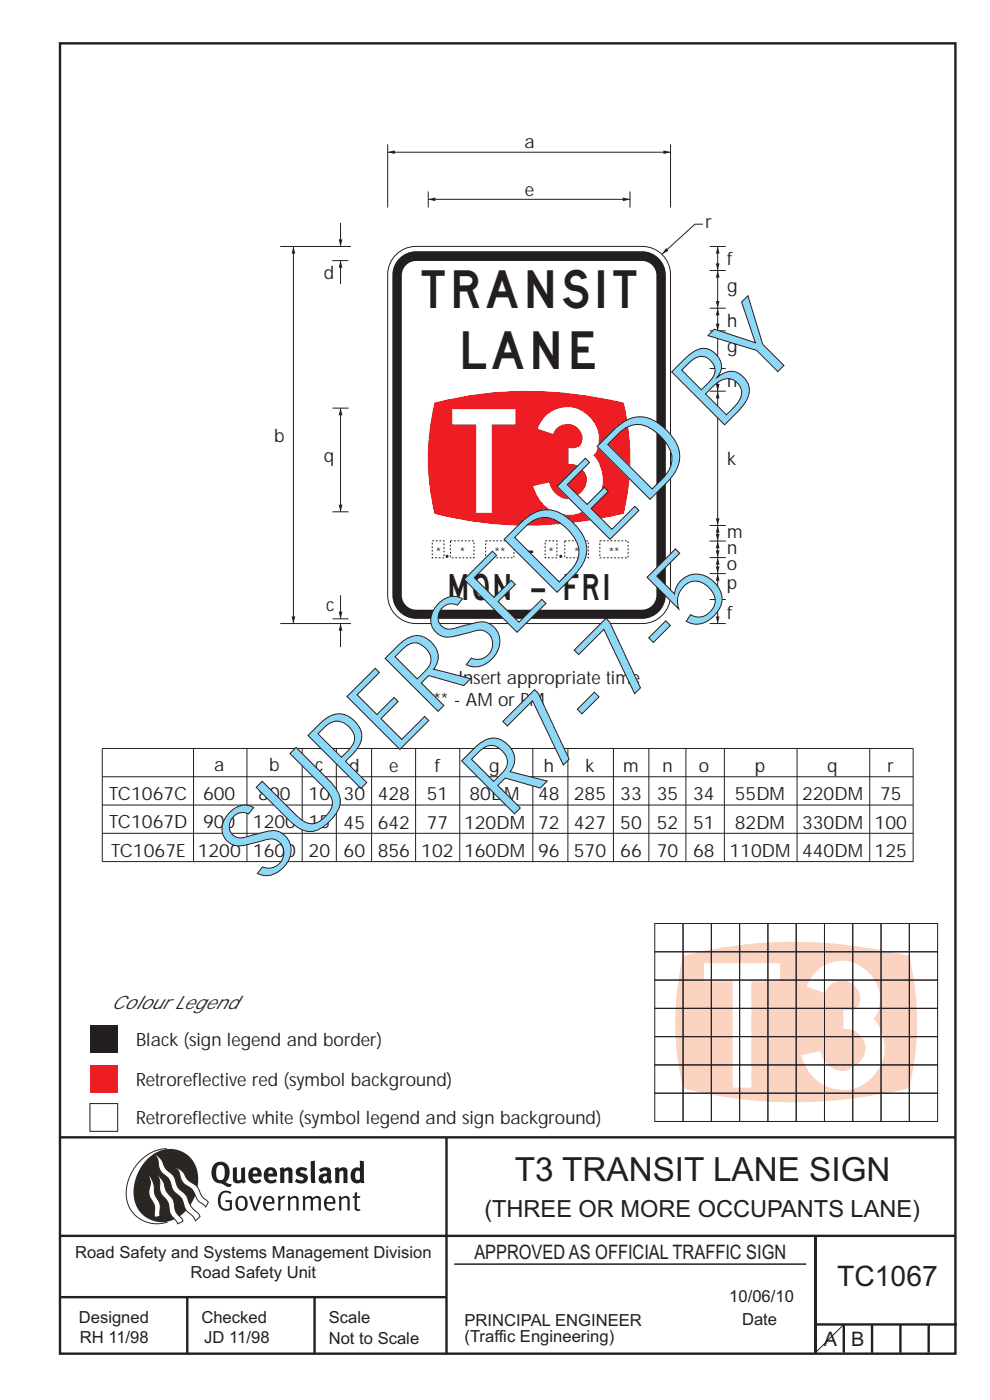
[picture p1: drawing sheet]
<svg xmlns="http://www.w3.org/2000/svg" width="210mm" height="297mm" viewBox="0 0 210 297" stroke-linecap="round" stroke-linejoin="round" font-family="sans-serif">
<g fill="none" stroke="#231f20" stroke-width=".51">
<path d="M12.7 9.2h190v278h-190zM12.7 241.3h190M94.7 241.4v45.8M12.7 275.2h82M12.7 262.2h190.1M39.7 275.2v12M66.7 275.2v12M173 262.2v24.8M173 281h30M179 281v6M185 281v6M191 281v6"/>
<path d="M197 281v6"/>
</g>
<path d="M96.4 268.2h74.6" fill="none" stroke="#231f20" stroke-width=".21"/>
<path d="M35.4 243.7a9.5 9.5 0 0 0-8.6 10.5 6.5 6.5 0 0 0 8.8 5.1" fill="none" stroke="#2a2723" stroke-width=".21"/>
<path d="M31.3 245.9a6.1 6.1 0 0 1 7.3-1.6 6.1 6.1 0 0 1 3.4 6.7 8.8 8.8 0 0 1-7.2 8.3 6.1 6.1 0 0 1-6.4-7.5 10.5 10.5 0 0 1 2.9-5.9z" fill-rule="evenodd" fill="#2a2723"/>
<g fill="#fff" stroke="#2a2723" stroke-width=".21">
<path d="M31.6 249.4l.3 .3 .6 1.2 .4 2.5 1 2 .1 2.7-1.2 .2-.1-2.5-.9-1.8-.2-.7 .3-2.4z" fill-rule="evenodd"/>
<path d="M37.2 247.7l.5 .1 .9 .6 1.3 1.9 1.9 1.5 1.1 2.1 1.3 1.2-.6 1-1.6-1.5-1.2-2.2-1.9-1.4-.6-1-.4-1.5z" fill-rule="evenodd"/>
<path d="M32.8 244.9l.4 .1 .9 .9 1.1 2 1.6 1.5 1 2.5 1.6 1.6 1.2 2.5 1.6 1.6 .2 .5-.9 .9-.5-.9-1.6-1.5-1-2.4-1.7-1.7-.9-2.3-1.7-1.7-.4-1-.3-1.6z" fill-rule="evenodd"/>
<path d="M33.4 249.4l.5 .3 .7 1 .7 2.1 1.5 1.8 .5 2.5 1.5 1.8v.2l-1.1 .6-1.6-2.2-.5-2.5-1.5-1.9-.2-1-.1-1.6z" fill-rule="evenodd"/>
</g>
<g fill="#231f20">
<path d="M46.8 253.1l.5-.4 .7-.1 .6 .1 .5 .3-.2 .3-.9-.3-.8 .2-.3 .7-.1 1.1 .1 .7 .3 .5 .5 .2 .6 .1 .4-.2v-1.3h-.8l-.1-.4h1.4v2l-.7 .2-.8 .1-.6-.2-.5-.5-.3-.8-.1-.9 .2-.8z" fill-rule="evenodd"/>
<path d="M50.7 254.3l.7-.2 .5 .5 .1 1.2-.2 .4-.3 .3h-.5l-.4-.4-.1-1.1zM50.4 254l-.5 1.1 .3 1.2 .7 .6 1-.2 .4-.4 .2-.5v-.8l-.2-.7-.3-.4-.5-.2h-.6z" fill-rule="evenodd"/>
<path d="M52.8 253.8l.5-.1 .9 2.6 .8-2.5h.5l-1.1 3.1h-.5z" fill-rule="evenodd"/>
<path d="M56.6 254.2l.4-.1 .4 .1 .2 .3 .1 .5h-1.4zM56.3 254l-.5 1v.7l.3 .7 .4 .3 .5 .2 1.1-.3 .1-.1-.2-.3-.6 .3-.7-.1-.3-.3-.1-.6v-.1h1.9l-.2-1.2-.8-.5-.5 .1z" fill-rule="evenodd"/>
<path d="M58.9 253.8l.5-.1 .1 .5 .4-.4 .6-.1-.2 .6h-.4l-.4 .3v2.2h-.5z" fill-rule="evenodd"/>
<path d="M61 253.9l.5-.1a.24 .24 0 0 0 .1 .3 .24 .24 0 0 0 .3-.2l.8-.2 .6 .5v2.6h-.4l-.1-2.3-.1-.3-.3-.1-.8 .5v2.2h-.5z" fill-rule="evenodd"/>
<path d="M64.2 253.8h.4a.23 .23 0 0 0 .2 .3 .23 .23 0 0 0 .3-.2l.6-.2 .5 .2a.23 .23 0 0 0 .2 .3 .23 .23 0 0 0 .2-.2l.8-.3 .6 .4 .1 2.7h-.5v-2.3l-.1-.3-.3-.1-.8 .5v2.2h-.5v-2.3l-.1-.3h-.3l-.8 .4v2.2h-.4z" fill-rule="evenodd"/>
<path d="M69.5 254.2l.5-.1 .4 .1 .3 .8h-1.4zM69.2 254l-.5 1 .1 .7 .2 .7 .4 .3 .4 .2 1.1-.3 .2-.1-.2-.3-.6 .3-.7-.2-.3-.3v-.6h1.9l-.2-1.2-.4-.3-.5-.2-.5 .1z" fill-rule="evenodd"/>
<path d="M71.8 253.9l.5-.1a.24 .24 0 0 0 .1 .3 .24 .24 0 0 0 .4-.2l.7-.2 .6 .5 .1 2.6h-.5v-2.3l-.1-.3-.3-.1-.9 .5v2.2h-.4z" fill-rule="evenodd"/>
<path d="M75.3 253l.5-.1-.1 .9h.8l-.2 .4h-.6v2.1l.2 .2h.5v.3l-.2 .1h-.6l-.3-.4-.1-2.3h-.4v-.4h.4z" fill-rule="evenodd"/>
<path d="M46.2 247.4l.4-.2h.4l.6 .6v1.8l-.2 .5-.3 .2h-.8l-.3-.5-.1-1.6zM45.5 246.9l-.4 .7-.2 .8v1l.3 .9 .7 .6 1 .2 1.6 .7h.4l.3-.6h-.6l-.8-.4 .7-.9 .2-1.5a1.91 1.91 0 0 0-1.1-1.8 1.91 1.91 0 0 0-2.1 .3z" fill-rule="evenodd"/>
<path d="M49.4 247.8l.9-.2v2.5l.1 .2 .3 .1 .5-.3v-2.3l.8-.2v2.6l.2 .5-.7 .3a.39 .39 0 0 0-.7 0h-.8l-.5-.4z" fill-rule="evenodd"/>
<path d="M53.8 248.4l.3-.1h.3l.2 .7h-1zM53.1 248l-.3 .5-.1 .8 .1 .7 .3 .6 .5 .4 .6 .1 .7-.1 .6-.4-.4-.5-.4 .3h-.5l-.4-.1-.2-.4v-.3h1.9l-.1-1-.3-.6-1-.4-.5 .1z" fill-rule="evenodd"/>
<path d="M57.1 248.4l.2-.1h.4l.2 .7h-1zM56.4 248l-.3 .6-.2 .8 .2 .7 .3 .5 .5 .4 .6 .1 .7-.1 .5-.4-.3-.5-.6 .3h-.5l-.4-.6v-.2h1.9l-.1-.9-.3-.7-.5-.3-.5-.1-.5 .1z" fill-rule="evenodd"/>
<path d="M59.3 247.8l.8-.2 .1 .4 1-.4 .7 .4 .1 .4v2.6h-.8v-2.3l-.3-.3-.6 .3v2.3h-.9z" fill-rule="evenodd"/>
<path d="M63 248l.9-.4 1.3 .3-.3 .6-.9-.2-.3 .2 .1 .3 1 .3 .4 .4 .1 .8-.5 .6-1.1 .2-1.1-.4 .3-.6 1 .4 .3-.1 .2-.3-.1-.3-1-.3-.4-.2-.2-.7z" fill-rule="evenodd"/>
<path d="M68.6 249.7l.7-.1v.7l-.3 .2-.3-.1-.2-.3zM67.7 248.1l.3 .6 .8-.3 .5 .1a.35 .35 0 0 1 0 .5 .35 .35 0 0 1-.5 0l-1 .4-.2 .9 .2 .4 .3 .3h1.1a.49 .49 0 0 1 .8 .2l.5-.6-.3-.4v-1.7l-.2-.5-.4-.3-.6-.1z" fill-rule="evenodd"/>
<path d="M71 247.8l.8-.2 .1 .4 1-.4 .6 .4 .2 .4v2.6h-.8v-2.3l-.3-.3-.6 .3v2.3h-.9z" fill-rule="evenodd"/>
<path d="M75.6 248.5l.3-.1 .5 .2v1.5l-.4 .2h-.4l-.2-.4v-.9zM76.3 246.2v1.3a.19 .19 0 0 1 0 .3 .19 .19 0 0 1-.3-.1l-.8 .1-.6 .5-.2 .9 .1 1 .3 .5 .6 .3 .6 .1 .5-.3v.2h.8l-.1-4.6z" fill-rule="evenodd"/>
<path d="M65.9 246.4l.9-.2 .1 4.8h-.8l-.1-.3z" fill-rule="evenodd"/>
</g>
<path d="M179 281l-6 6" fill="none" stroke="#231f20" stroke-width=".21"/>
<path d="M144.9 202.8a97.6 97.6 0 0 1 48 0 60.1 60.1 0 0 1 0 28.1 98.1 98.1 0 0 1-48 0 60 60 0 0 1 0-28.1z" fill-rule="evenodd" fill="#fcd2c0"/>
<g fill="none" stroke="#231f20" stroke-width=".21">
<path d="M138.9 195.9h6v6h-6zM144.9 195.9h6v6h-6zM150.9 195.9h6v6h-6zM156.9 195.9h6v6h-6zM162.9 195.9h6v6h-6zM168.9 195.9h6v6h-6zM174.9 195.9h6v6h-6zM180.9 195.9h6v6h-6zM186.9 195.9h6v6h-6zM192.9 195.9h6v6h-6zM138.9 201.9h6v6h-6zM138.9 207.9h6v6h-6z"/>
<path d="M138.9 213.9h6v6h-6zM138.9 219.9h6v6h-6zM144.9 201.9h6v6h-6zM144.9 207.9h6v6h-6zM144.9 213.9h6v6h-6zM144.9 219.9h6v6h-6zM150.9 201.9h6v6h-6zM150.9 207.9h6v6h-6zM150.9 213.9h6v6h-6zM150.9 219.9h6v6h-6zM156.9 201.9h6v6h-6zM156.9 207.9h6v6h-6z"/>
<path d="M156.9 213.9h6v6h-6zM156.9 219.9h6v6h-6zM162.9 201.9h6v6h-6zM162.9 207.9h6v6h-6zM162.9 213.9h6v6h-6zM162.9 219.9h6v6h-6zM168.9 201.9h6v6h-6zM168.9 207.9h6v6h-6zM168.9 213.9h6v6h-6zM168.9 219.9h6v6h-6zM174.9 201.9h6v6h-6zM174.9 207.9h6v6h-6z"/>
<path d="M174.9 213.9h6v6h-6zM174.9 219.9h6v6h-6zM180.9 201.9h6v6h-6zM180.9 207.9h6v6h-6zM180.9 213.9h6v6h-6zM180.9 219.9h6v6h-6zM186.9 201.9h6v6h-6zM186.9 207.9h6v6h-6zM186.9 213.9h6v6h-6zM186.9 219.9h6v6h-6zM192.9 201.9h6v6h-6zM192.9 207.9h6v6h-6z"/>
<path d="M192.9 213.9h6v6h-6zM192.9 219.9h6v6h-6zM138.9 225.9h6v6h-6zM138.9 231.9h6v6h-6zM144.9 225.9h6v6h-6zM144.9 231.9h6v6h-6zM150.9 225.9h6v6h-6zM150.9 231.9h6v6h-6zM156.9 225.9h6v6h-6zM156.9 231.9h6v6h-6zM162.9 225.9h6v6h-6zM162.9 231.9h6v6h-6z"/>
<path d="M168.9 225.9h6v6h-6zM168.9 231.9h6v6h-6zM174.9 225.9h6v6h-6zM174.9 231.9h6v6h-6zM180.9 225.9h6v6h-6zM180.9 231.9h6v6h-6zM186.9 225.9h6v6h-6zM186.9 231.9h6v6h-6zM192.9 225.9h6v6h-6zM192.9 231.9h6v6h-6z"/>
</g>
<path d="M19.1 226h5.9v5.9h-5.9z" fill-rule="evenodd" fill="#ee1d23"/>
<path d="M19.1 217.5h5.9v5.9h-5.9z" fill-rule="evenodd" fill="#231f20"/>
<path d="M19.1 234.1h5.9v5.9h-5.9z" fill-rule="evenodd" fill="#fff" stroke="#231f20" stroke-width=".21"/>
<g fill="none" stroke="#231f20" stroke-width=".21">
<path d="M152.2 121.7v5.5M21.7 158.8h172v24h-172zM41.1 158.8v24M52.4 158.8v24M64.1 158.8v24M71.3 158.8v24M78.8 158.8v24M88.2 158.8v24M97.5 158.8v24M113 158.8v24M120.5 158.8v24M130.1 158.8v24"/>
<path d="M137.6 158.8v24M145.5 158.8v24M153.7 158.8v24M169.1 158.8v24M184.5 158.8v24M21.7 164.8h172M21.7 170.8h172M21.7 176.8h172"/>
</g>
<g fill="#231f20">
<path d="M152.2 121.7l.4 1.5h-.8z"/>
<path d="M151.8 125.7h.8l-.4 1.5z"/>
</g>
<path d="M152.2 127.2v5.1" fill="none" stroke="#231f20" stroke-width=".21"/>
<g fill="#231f20">
<path d="M152.2 127.2l.4 1.5h-.8z"/>
<path d="M151.8 130.8h.8l-.4 1.5z"/>
</g>
<path d="M152.2 52.3v5.1" fill="none" stroke="#231f20" stroke-width=".21"/>
<g fill="#231f20">
<path d="M152.2 52.3l.4 1.5h-.8z"/>
<path d="M151.8 55.9h.8l-.4 1.5z"/>
</g>
<path d="M152.2 118.3v3.4" fill="none" stroke="#231f20" stroke-width=".21"/>
<g fill="#231f20">
<path d="M152.2 118.3l.4 1.5h-.8z"/>
<path d="M151.8 120.2h.8l-.4 1.5z"/>
</g>
<path d="M152.2 111.5v3.3" fill="none" stroke="#231f20" stroke-width=".21"/>
<g fill="#231f20">
<path d="M152.2 111.5l.4 1.5h-.8z"/>
<path d="M151.8 113.3h.8l-.4 1.5z"/>
</g>
<path d="M152.2 114.8v3.5" fill="none" stroke="#231f20" stroke-width=".21"/>
<g fill="#231f20">
<path d="M152.2 114.8l.4 1.5h-.8z"/>
<path d="M151.8 116.8h.8l-.4 1.5z"/>
</g>
<path d="M152.2 65.4v4.8" fill="none" stroke="#231f20" stroke-width=".21"/>
<g fill="#231f20">
<path d="M152.2 65.4l.4 1.5h-.8z"/>
<path d="M151.8 68.7h.8l-.4 1.5z"/>
</g>
<path d="M152.2 78.2v4.8" fill="none" stroke="#231f20" stroke-width=".21"/>
<g fill="#231f20">
<path d="M152.2 78.2l.4 1.5h-.8z"/>
<path d="M151.8 81.5h.8l-.4 1.5z"/>
</g>
<path d="M152.2 57.4v8" fill="none" stroke="#231f20" stroke-width=".21"/>
<g fill="#231f20">
<path d="M152.2 57.4l.4 1.5h-.8z"/>
<path d="M151.8 63.9h.8l-.4 1.5z"/>
</g>
<path d="M152.2 70.2v8" fill="none" stroke="#231f20" stroke-width=".21"/>
<g fill="#231f20">
<path d="M152.2 70.2l.4 1.5h-.8z"/>
<path d="M151.8 76.7h.8l-.4 1.5z"/>
</g>
<path d="M90.8 42.3h42.8" fill="none" stroke="#231f20" stroke-width=".21"/>
<g fill="#231f20">
<path d="M90.8 42.3l1.6-.4v.8z"/>
<path d="M132.1 41.9l1.5 .4-1.5 .4z"/>
</g>
<path d="M82.2 32.3h60" fill="none" stroke="#231f20" stroke-width=".21"/>
<g fill="#231f20">
<path d="M82.2 32.3l1.6-.4v.8z"/>
<path d="M140.7 31.9l1.5 .4-1.5 .4z"/>
</g>
<g fill="none" stroke="#231f20" stroke-width=".21">
<path d="M82.2 30.6v13.4M142.2 30.6v13.4M90.8 40.6v3.4M133.6 40.6v3.4M149.1 47.6h-1.7l-7 6.3M150.5 52.3h3.5M150.5 57.4h3.5M150.5 70.2h3.5M150.5 65.4h3.5M150.5 78.2h3.5M150.5 83h3.5M150.5 118.3h3.5"/>
<path d="M150.5 114.8h3.5M150.5 111.5h3.5M150.5 127.2h3.5M150.5 121.7h3.5M150.5 132.3h3.5"/>
</g>
<path d="M141.3 52.6l.5 .6-1.4 .7z" fill="#231f20"/>
<path d="M84 54a6 6 0 0 1 4.2-1.7h48.1a6 6 0 0 1 5.9 6v68a6 6 0 0 1-5.9 6h-48.1a6 6 0 0 1-6-6v-68a5.9 5.9 0 0 1 1.8-4.3z" fill-rule="evenodd" fill="#fff" stroke="#231f20" stroke-width=".21"/>
<path d="M85 54.5a5 5 0 0 1 3.3-1.2h47.9a5.1 5.1 0 0 1 5 5.1v67.8a5.1 5.1 0 0 1-5 5.1h-47.9a5.1 5.1 0 0 1-5.1-5.1v-67.8a5 5 0 0 1 1.8-3.9z" fill-rule="evenodd" fill="#231f20"/>
<path d="M85.9 56.5a3 3 0 0 1 2.4-1.1h47.9a3.1 3.1 0 0 1 3 3v67.9a3.1 3.1 0 0 1-3 3.1h-47.9a3.1 3.1 0 0 1-3.1-3.1v-67.9l.1-.7z" fill-rule="evenodd" fill="#fff"/>
<path d="M152.2 83v28.5" fill="none" stroke="#231f20" stroke-width=".21"/>
<g fill="#231f20">
<path d="M152.2 83l.4 1.5h-.8z"/>
<path d="M151.8 110h.8l-.4 1.5z"/>
</g>
<path d="M91.7 114.7h2.5v3.6h-2.5zM95.5 114.7h5v3.6h-5zM103 114.7h6v3.6h-6zM115.6 114.7h2.5v3.6h-2.5zM119.8 114.7h5v3.6h-5zM127.2 114.7h6v3.6h-6z" fill="none" stroke="#231f20" stroke-width=".21" stroke-dasharray=".4 .4" stroke-linecap="butt"/>
<path d="M92.2 85.5a81.5 81.5 0 0 1 40 0 50.1 50.1 0 0 1 0 23.4 81.5 81.5 0 0 1-40 0 50 50 0 0 1 0-23.4z" fill-rule="evenodd" fill="#ee1d23" stroke="#ee1d23" stroke-width=".21"/>
<path d="M72.2 86.6v22" fill="none" stroke="#231f20" stroke-width=".21"/>
<g fill="#231f20">
<path d="M72.2 86.6l.4 1.5h-.8z"/>
<path d="M71.8 107.1h.8l-.4 1.5z"/>
</g>
<path d="M59.5 52.3h15M62.2 52.3v80M59.5 132.3h15" fill="none" stroke="#231f20" stroke-width=".21"/>
<g fill="#231f20">
<path d="M62.2 52.3l.4 1.5h-.7z"/>
<path d="M61.9 130.8h.7l-.4 1.5z"/>
</g>
<path d="M70.5 55.3h3.4M70.5 86.6h3.4M70.5 108.6h3.4M70.5 131.3h3.4M72.2 126.3v5" fill="none" stroke="#231f20" stroke-width=".21"/>
<path d="M71.8 129.8h.8l-.4 1.5z" fill="#231f20"/>
<path d="M72.2 47.3v5" fill="none" stroke="#231f20" stroke-width=".21"/>
<path d="M71.8 50.8h.8l-.4 1.5z" fill="#231f20"/>
<path d="M72.2 132.3v5" fill="none" stroke="#231f20" stroke-width=".21"/>
<path d="M72.2 132.3l.4 1.5h-.8z" fill="#231f20"/>
<path d="M72.2 55.3v5" fill="none" stroke="#231f20" stroke-width=".21"/>
<path d="M72.2 55.3l.4 1.5h-.8z" fill="#231f20"/>
<g font-size="26.4" fill="#fff">
<text x="149.3" y="230.8">T</text>
<text x="169.9" y="230.8">3</text>
</g>
<g font-size="22.4" fill="#8dd7f7">
<text x="108" y="173.8" transform="rotate(-45 108 173.8)">R7-7-5</text>
<text x="56" y="187.9" transform="rotate(-45 56 187.9)">SUPERSEDED BY</text>
</g>
<text font-size="22" fill="#fff" x="95.9" y="108.8">T3</text>
<g font-size="8" fill="#231f20">
<text x="89.5" y="65.4">TRANSIT</text>
<text x="98.3" y="78.2">LANE</text>
</g>
<text font-size="7.1" fill="#231f20" x="109.2" y="250.6">T3 TRANSIT LANE SIGN</text>
<text font-size="6" fill="#231f20" x="177.6" y="272.9">TC1067</text>
<text font-size="5.5" fill="#231f20" x="95.4" y="127.2">MON - FRI</text>
<text font-size="5" fill="#231f20" x="102.7" y="258.3">(THREE OR MORE OCCUPANTS LANE)</text>
<g font-size="4.2" fill="#231f20">
<text x="100.6" y="267.2">APPROVED AS OFFICIAL TRAFFIC SIGN</text>
<text x="174.7" y="285.6">A</text>
<text x="180.6" y="285.6">B</text>
</g>
<g font-size="3.9" fill="#231f20">
<text x="111.3" y="31.5">a</text>
<text x="111.3" y="41.5">e</text>
<text x="149.6" y="48.5">r</text>
<text x="68.7" y="59.2">d</text>
<text x="154.3" y="56.3">f</text>
<text x="154.3" y="61.9">g</text>
<text x="154.3" y="69.3">h</text>
<text x="154.3" y="74.7">g</text>
<text x="154.3" y="82.1">h</text>
<text x="58.1" y="93.7">b</text>
<text x="68.7" y="98.1">q</text>
<text x="154.3" y="98.7">k</text>
<text x="154.3" y="117.4">n</text>
<text x="154.3" y="114">m</text>
<text x="154.2" y="124.9">p</text>
<text x="154.2" y="120.9">o</text>
<text x="69.2" y="129.7">c</text>
<text x="154.3" y="131.3">f</text>
<text x="91.9" y="145.2">* - Insert appropriate time</text>
<text x="91.9" y="149.8">** - AM or PM</text>
<text x="45.4" y="163.6">a</text>
<text x="57.1" y="163.6">b</text>
<text x="66.9" y="163.6">c</text>
<text x="74.1" y="163.7">d</text>
<text x="82.6" y="163.7">e</text>
<text x="92.2" y="163.7">f</text>
<text x="103.8" y="163.7">g</text>
<text x="115.4" y="163.7">h</text>
<text x="124.2" y="163.7">k</text>
<text x="132.2" y="163.7">m</text>
<text x="140.5" y="163.7">n</text>
<text x="148.2" y="163.7">o</text>
<text x="160.1" y="163.7">p</text>
<text x="175.5" y="163.7">q</text>
<text x="188.3" y="163.7">r</text>
<text x="23.2" y="169.6">TC1067C</text>
<text x="43.1" y="169.6">600</text>
<text x="54.8" y="169.6">800</text>
<text x="65.5" y="169.6">10</text>
<text x="72.9" y="169.8">30</text>
<text x="80.1" y="169.8">428</text>
<text x="90.5" y="169.8">51</text>
<text x="99.6" y="169.8">80DM</text>
<text x="114.1" y="169.8">48</text>
<text x="121.7" y="169.8">285</text>
<text x="131.6" y="169.8">33</text>
<text x="139.3" y="169.8">35</text>
<text x="147" y="169.8">34</text>
<text x="155.9" y="169.8">55DM</text>
<text x="170.1" y="169.8">220DM</text>
<text x="186.7" y="169.8">75</text>
<text x="23.2" y="175.7">TC1067D</text>
<text x="43.1" y="175.7">900</text>
<text x="53.6" y="175.7">1200</text>
<text x="65.5" y="175.7">15</text>
<text x="72.9" y="175.8">45</text>
<text x="80.1" y="175.8">642</text>
<text x="90.5" y="175.8">77</text>
<text x="98.4" y="175.8">120DM</text>
<text x="114.1" y="175.8">72</text>
<text x="121.7" y="175.8">427</text>
<text x="131.6" y="175.8">50</text>
<text x="139.3" y="175.8">52</text>
<text x="147" y="175.8">51</text>
<text x="155.9" y="175.8">82DM</text>
<text x="170.1" y="175.8">330DM</text>
<text x="185.5" y="175.8">100</text>
<text x="23.6" y="181.7">TC1067E</text>
<text x="41.9" y="181.7">1200</text>
<text x="53.6" y="181.7">1600</text>
<text x="65.5" y="181.7">20</text>
<text x="72.9" y="181.9">60</text>
<text x="80.1" y="181.9">856</text>
<text x="89.4" y="181.9">102</text>
<text x="98.4" y="181.9">160DM</text>
<text x="114.1" y="181.9">96</text>
<text x="121.7" y="181.9">570</text>
<text x="131.6" y="181.9">66</text>
<text x="139.3" y="181.9">70</text>
<text x="147" y="181.9">68</text>
<text x="154.7" y="181.9">110DM</text>
<text x="170.1" y="181.9">440DM</text>
<text x="185.5" y="181.9">125</text>
<text x="23.6" y="214.1">Colour Legend</text>
<text x="28.9" y="221.9">Black (sign legend and border)</text>
<text x="28.9" y="230.4">Retroreflective red (symbol background)</text>
<text x="28.9" y="238.5">Retroreflective white (symbol legend and sign background)</text>
</g>
<g font-size="3.5" fill="#231f20">
<text x="94.6" y="118.3">.</text>
<text x="111.3" y="118.3">-</text>
<text x="118.7" y="118.3">.</text>
<text x="15.9" y="266.8">Road Safety and Systems Management Division</text>
<text x="40.4" y="271.1">Road Safety Unit</text>
<text x="16.7" y="280.6">Designed</text>
<text x="42.7" y="280.6">Checked</text>
<text x="69.7" y="280.6">Scale</text>
<text x="98.5" y="281.4">PRINCIPAL ENGINEER</text>
<text x="154.7" y="276.2">10/06/10</text>
<text x="157.4" y="281.2">Date</text>
<text x="16.9" y="284.8">RH 11/98</text>
<text x="43.3" y="284.8">JD 11/98</text>
<text x="69.7" y="285.2">Not to Scale</text>
<text x="98.5" y="284.8">(Traffic Engineering)</text>
</g>
<g font-size="2.8" fill="#231f20">
<text x="92.4" y="118.1">*</text>
<text x="97.5" y="118.1">*</text>
<text x="104.9" y="118.1">**</text>
<text x="116.4" y="118.1">*</text>
<text x="121.8" y="118.1">*</text>
<text x="129.1" y="118.1">**</text>
</g>
</svg>
